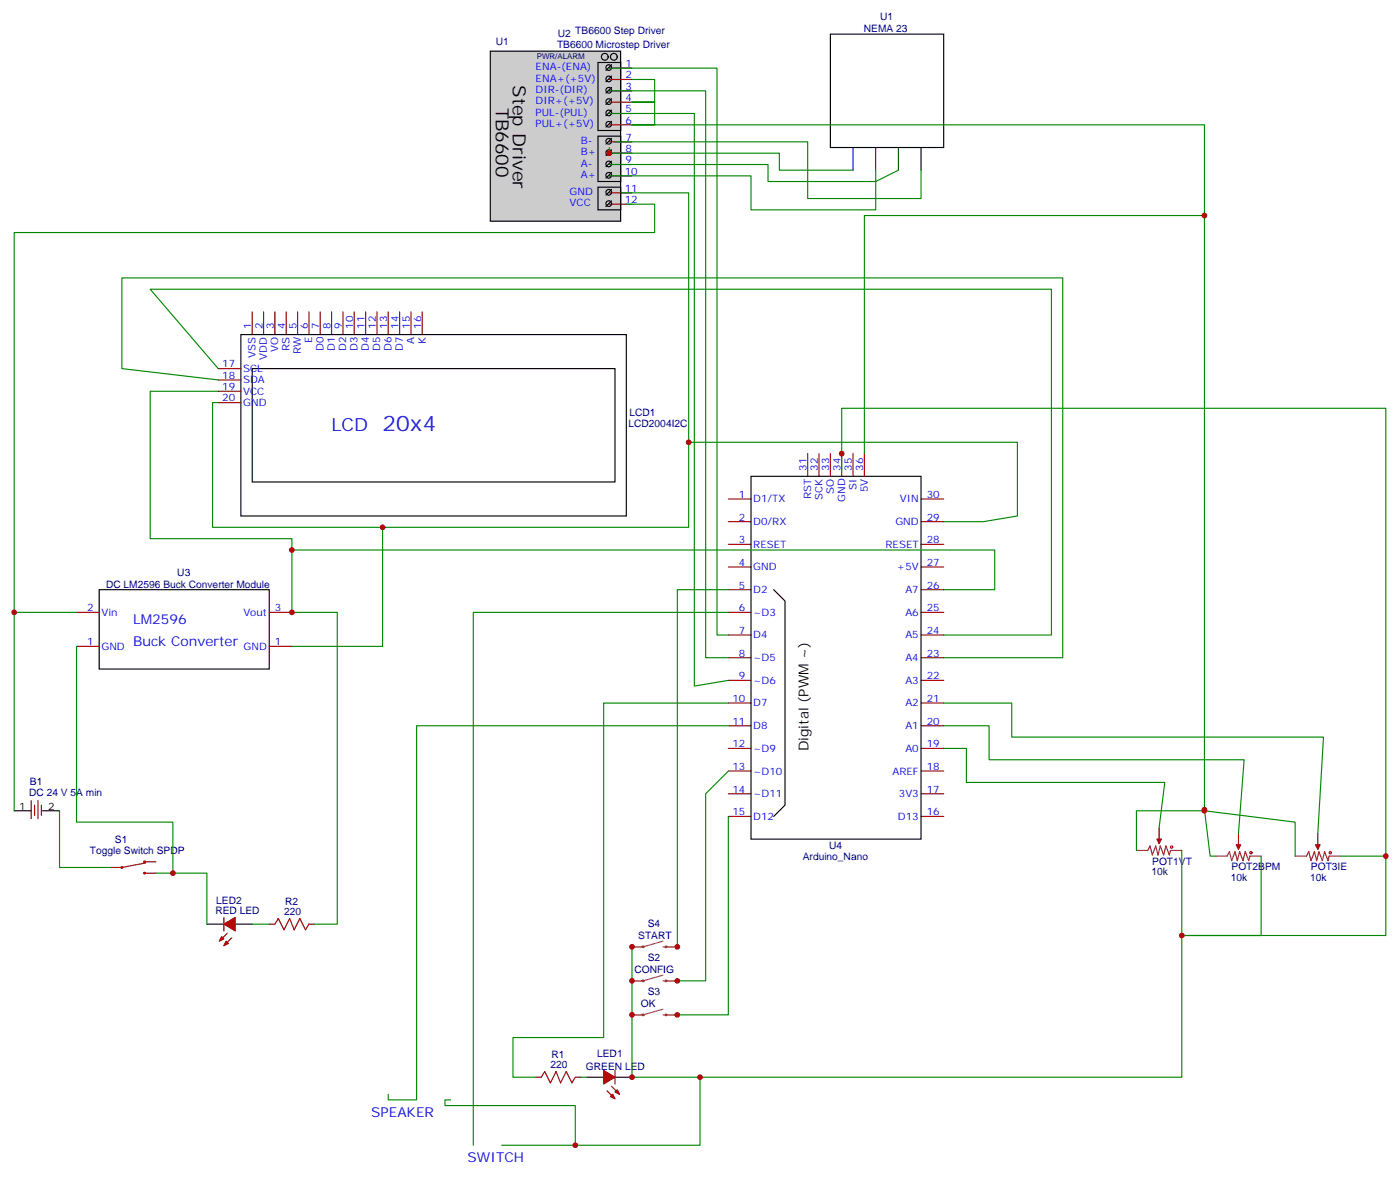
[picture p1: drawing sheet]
<svg xmlns="http://www.w3.org/2000/svg" width="436mm" height="366mm" viewBox="0 0 436 366" stroke-linecap="round" stroke-linejoin="round" font-family="sans-serif">
<g fill="none" stroke="#870000" stroke-width=".35">
<path d="M226.7 155.3h7M251.4 141.1v7.1M254.9 141.1v7.1M258.4 141.1v7.1M261.9 141.1v7.1M265.5 141.1v7.1M269 141.1v7.1M286.6 155.3h7.1M226.7 162.3h7M226.7 169.4h7M226.7 176.4h7M286.6 162.3h7.1"/>
<path d="M286.6 169.4h7.1M286.6 176.4h7.1M226.7 183.5h7M226.7 190.5h7M226.7 197.6h7M286.6 183.5h7.1M286.6 190.5h7.1M286.6 197.6h7.1M226.7 204.6h7M226.7 211.7h7M226.7 218.8h7M286.6 204.6h7.1"/>
<path d="M286.6 211.7h7.1M286.6 218.8h7.1M226.7 225.8h7M226.7 232.9h7M226.7 239.9h7M286.6 225.8h7.1M286.6 232.9h7.1M286.6 239.9h7.1M226.7 247h7M226.7 254h7M286.6 247h7.1M286.6 254h7.1"/>
<path d="M360.7 257.6v3.5M385.4 259.3v3.6M410.1 259.3v3.6M45 271.7h3.5M45 268.1h3.5M45.3 268.5l-7.4 1.4h-3.5M69.7 285.4v4.3M70.7 290.4l-2.4 2.4M72.1 291.8l-2.4 2.5M188.9 339.4l2.5 2.5M190.3 338l2.5 2.5M191.4 333.1v4.2"/>
<circle cx="37.9" cy="269.9" r=".26"/>
<circle cx="45" cy="268.1" r=".26"/>
<circle cx="45" cy="271.7" r=".26"/>
</g>
<path d="M258.4 10.6h35.3v35.3h-35.3zM286.6 45.9v7.1M233.7 148.2h52.9v112.9h-52.9zM240.8 183.5l3.5 3.5v63.5l-3.5 3.5M64.4 287.5h5.3M73.2 287.5h5.3M182.6 335.2h5.3M191.4 335.2h5.3" fill="none" stroke="#000" stroke-width=".35"/>
<path d="M353.7 264.6h3.5l.7-1.4 .7 2.8 1.1-2.8 .7 2.8 .7-2.8 1 2.8 .7-2.8 1.1 2.8 .3-1.4h3.6M360.7 261.1v1.4M378.4 266.4h3.5l.7-1.4 .7 2.8 1.1-2.8 .7 2.8 .7-2.8 1 2.8 .7-2.8 1.1 2.8 .3-1.4h3.6M385.4 262.9v1.4M403 266.4h3.6l.7-1.4 .7 2.8 1-2.8 .8 2.8 .7-2.8 1 2.8 .7-2.8 1.1 2.8 .3-1.4h3.6M410.1 262.9v1.4" fill="none" stroke="#8c2424" stroke-width=".35"/>
<g fill="#870000" stroke="#870000" stroke-width=".35">
<path d="M360 261.1h1.4l-.7 1.4z"/>
<path d="M384.7 262.9h1.4l-.7 1.4z"/>
<path d="M409.4 262.9h1.4l-.7 1.4z"/>
<path d="M187.9 333.1l3.5 2.1-3.5 2.1z"/>
<path d="M192.1 339.1l.7 1.4-1.4-.7z"/>
<path d="M190 341.2l.7-.7 .7 1.4z"/>
<path d="M69.7 287.5l3.5-2.1v4.3z"/>
<path d="M69 291.4l.7 .7-1.4 .7z"/>
<path d="M70.4 292.8l.7 .7-1.4 .8z"/>
</g>
<g fill="none" stroke="#a10000" stroke-width=".35">
<circle cx="364.6" cy="263.6" r=".35"/>
<circle cx="389.3" cy="265.3" r=".35"/>
<circle cx="414" cy="265.3" r=".35"/>
</g>
<g fill="none" stroke="#a64a4a" stroke-width=".56">
<circle cx="200.1" cy="294.6" r=".18"/>
<circle cx="207.2" cy="294.6" r=".18"/>
<circle cx="200.1" cy="305.2" r=".18"/>
<circle cx="200.1" cy="315.8" r=".18"/>
<circle cx="207.2" cy="315.8" r=".18"/>
<circle cx="207.2" cy="305.2" r=".18"/>
</g>
<path d="M206.3 292.8l-6.2 1.8h-3.4M206.3 294.6h.9M207.3 294.6h3.5M206.3 303.4l-6.2 1.8h-3.4M206.3 305.2h.9M206.3 314l-6.2 1.8h-3.4M206.3 315.8h.9M207.3 305.2h3.5M207.3 315.8h3.5" fill="none" stroke="#a64a4a" stroke-width=".35"/>
<path d="M265.5 45.9v7.1" fill="none" stroke="#00f" stroke-width=".35"/>
<path d="M272.5 45.9v7.1" fill="none" stroke="#f00" stroke-width=".35"/>
<path d="M279.6 45.9v7.1" fill="none" stroke="#060" stroke-width=".35"/>
<path d="M152.6 15.9h40.5v52.9h-40.5z" fill="#ccc" stroke="#000" stroke-width=".35"/>
<g fill="none" stroke="#000" stroke-width=".35">
<path d="M186.1 19.4h7v21.2h-7zM190.3 30.7l-1.7 1.8M190.3 27.2l-1.7 1.8M190.3 23.7l-1.7 1.7M190.3 20.1l-1.7 1.8M190.3 34.3l-1.7 1.7M190.3 37.8l-1.7 1.7M186.1 58.2h7v7.1h-7zM186.1 42.4h7v14.1h-7zM190.3 58.9l-1.7 1.8M190.3 43.1l-1.7 1.7M190.3 46.6l-1.7 1.8"/>
<path d="M190.3 50.1l-1.7 1.8M190.3 53.7l-1.7 1.7M190.3 62.5l-1.7 1.7M75 104.1h119.9v56.4h-119.9zM78.5 114.7h112.9v35.3h-112.9zM30.9 183.5h52.9v24.7h-52.9zM4.4 252.3h5.3M13.2 252.3h5.3"/>
<circle cx="188.2" cy="17.7" r="1.06"/>
<circle cx="191" cy="17.7" r="1.06"/>
<circle cx="189.4" cy="35.1" r=".88"/>
<circle cx="189.4" cy="38.7" r=".88"/>
<circle cx="189.4" cy="28.1" r=".88"/>
<circle cx="189.4" cy="31.6" r=".88"/>
<circle cx="189.4" cy="21" r=".88"/>
<circle cx="189.4" cy="24.6" r=".88"/>
<circle cx="189.4" cy="51" r=".88"/>
<circle cx="189.4" cy="47.5" r=".88"/>
<circle cx="189.4" cy="59.8" r=".88"/>
<circle cx="189.4" cy="44" r=".88"/>
<circle cx="189.4" cy="54.5" r=".88"/>
<circle cx="189.4" cy="63.4" r=".88"/>
</g>
<g fill="none" stroke="#870000" stroke-width=".35">
<path d="M189.6 21.2h7.1M189.6 24.7h7.1M189.6 28.3h7.1M189.6 31.8h7.1M189.6 35.3h7.1M189.6 38.8h7.1M189.6 54.7h7.1M189.6 51.2h7.1M189.6 47.7h7.1M189.6 44.1h7.1M189.6 63.5h7.1M189.6 60h7.1"/>
<path d="M78.5 97v7.1M82 97v7.1M85.5 97v7.1M89.1 97v7.1M92.6 97v7.1M96.1 97v7.1M99.7 97v7.1M103.2 97v7.1M106.7 97v7.1M110.2 97v7.1M113.8 97v7.1M117.3 97v7.1"/>
<path d="M120.8 97v7.1M124.4 97v7.1M127.9 97v7.1M131.4 97v7.1M67.9 114.7h7.1M67.9 118.2h7.1M67.9 121.7h7.1M67.9 125.3h7.1M23.8 190.5h7.1M83.8 190.5h7M23.8 201.1h7.1M83.8 201.1h7"/>
<path d="M9.7 249.1v5.6M10.8 250.5v3.2M11.8 249.1v5.6M12.9 250.5v3.2M83.8 287.5h1.7M96.1 287.5h1.8M166.7 335.2h1.8M179 335.2h1.8"/>
</g>
<path d="M85.5 287.5l1.1-1.7 1.8 3.5 1.7-3.5 1.4 3.5 1.8-3.5 1.8 3.5 1-1.8M168.5 335.2l1-1.8 1.8 3.5 1.7-3.5 1.4 3.5 1.8-3.5 1.8 3.5 1-1.7" fill="none" stroke="#a10000" stroke-width=".35"/>
<g fill="none" stroke="#008700" stroke-width=".35">
<path d="M189.6 35.3h26.5v178.2l10.6-1.8M189.6 28.3h30v176.3h7.1M189.6 21.2h33.5v176.4h3.6M196.7 24.7h7v7.1h-7h7v7h-7h178.1v213.5l28.2 3.5v10.6M189.6 45.9v1.8h52.9v5.3h23M189.6 51.2h49.4v5.3h33.5l7.1-3.5M191.4 44.1h60v17.7h35.2v-8.8M272.5 53v12.3h-38.8v-10.6h-44.1M193.1 60h21.2v77.6M194.9 63.5h8.8v8.9h-199.3v118.1M374.8 67.1h-105.8v74M67.9 114.7l-21.2-24.7h280.5v107.6h-33.5"/>
<path d="M67.9 118.2l-30-3.5v-28.2h292.8v118.1h-37M67.9 121.7h-21.2v45.9h44.1v22.9h14.2v97h-7.1M67.9 125.3h-1.8v38.8h53v37h-28.3M261.9 146.4v-19.4h169.4v139.4M90.8 171.1h218.8v12.4h-15.9M293.7 162.3h12.3l10.6-1.8v-22.9h-102.3v26.5h-95.2M23.8 190.5h-19.4v61.8M226.7 183.5h-15.9v111.1M226.7 190.5h-79.4v165.8M23.8 201.1v54.7h30v15.9M226.7 218.8h-38.8v104h-28.3v12.4h7.1M293.7 218.8h21.2v10.5h97l-1.8 30"/>
<path d="M226.7 239.9l-7.1 7.1v58.2h-8.8M226.7 225.8h-97.1v116.4h-8.8v-1.7M293.7 232.9h7v10.6h61.8l-1.8 14.1M293.7 225.8h14.1v10.6h79.4l-1.8 22.9M18.5 252.3v17.6h15.9M226.7 254v61.8h-15.9M374.8 251.9l1.8 14.5h1.8M374.8 252.3h-21.1v12.3M48.5 271.7h15.9v15.8M367.8 264.6v26.5h63.5v-24.7h-14.1M392.5 266.4v24.7h-24.7v44.1h-171.1v-40.6M78.5 287.5h5.3"/>
<path d="M180.8 335.2h1.8M217.8 335.2v21.1h-61.7M140.2 342.2h-1.7v1.8h40.5v12.3"/>
</g>
<g fill="#c00">
<circle cx="90.8" cy="171.1" r=".88"/>
<circle cx="179" cy="356.3" r=".88"/>
<circle cx="217.8" cy="335.2" r=".88"/>
<circle cx="214.3" cy="137.6" r=".88"/>
<circle cx="374.8" cy="252.3" r=".88"/>
<circle cx="210.8" cy="305.2" r=".88"/>
<circle cx="196.7" cy="305.2" r=".88"/>
<circle cx="210.8" cy="294.6" r=".88"/>
<circle cx="196.7" cy="294.6" r=".88"/>
<circle cx="367.8" cy="291.1" r=".88"/>
<circle cx="53.8" cy="271.7" r=".88"/>
<circle cx="90.8" cy="190.5" r=".88"/>
<circle cx="119.1" cy="164.1" r=".88"/>
<circle cx="196.7" cy="315.8" r=".88"/>
<circle cx="196.7" cy="335.2" r=".88"/>
<circle cx="210.8" cy="315.8" r=".88"/>
<circle cx="4.4" cy="190.5" r=".88"/>
<circle cx="261.9" cy="141.1" r=".88"/>
<circle cx="431.3" cy="266.4" r=".88"/>
<circle cx="374.8" cy="251.9" r=".88"/>
<circle cx="189.6" cy="47.7" r=".88"/>
<circle cx="374.8" cy="67.1" r=".88"/>
</g>
<text font-size="6.7" fill="#00f" x="119.1" y="134.1">20x4</text>
<g font-size="5.6">
<text x="159.6" y="26.5" transform="rotate(90 159.6 26.5)">Step Driver</text>
<text x="154.3" y="33.5" transform="rotate(90 154.3 33.5)">TB6600</text>
</g>
<text font-size="5.6" fill="#00f" x="103.2" y="134.1">LCD</text>
<g font-size="4.2" fill="#00f">
<text x="41.5" y="194.1">LM2596</text>
<text x="41.5" y="201.1">Buck Converter</text>
<text x="115.5" y="347.5">SPEAKER</text>
<text x="145.5" y="361.6">SWITCH</text>
</g>
<text font-size="4.2" x="251.6" y="233.7" transform="rotate(-90 251.6 233.7)">Digital (PWM ~)</text>
<g font-size="3.2" fill="#000080">
<text x="173.6" y="11.6">U2</text>
<text x="179" y="10.6">TB6600 Step Driver</text>
<text x="268.9" y="10">NEMA 23</text>
<text x="273.9" y="6.3">U1</text>
<text x="154.3" y="14.1">U1</text>
<text x="173.4" y="14.9">TB6600 Microstep Driver</text>
<text x="195.9" y="129.6">LCD1</text>
<text x="195.6" y="132.8">LCD2004I2C</text>
<text x="55.2" y="179.2">U3</text>
<text x="33" y="182.8">DC LM2596 Buck Converter Module</text>
<text x="9.3" y="244.4">B1</text>
<text x="9.1" y="247.6">DC 24 V 5A min</text>
<text x="35.8" y="262.2">S1</text>
<text x="28" y="265.8">Toggle Switch SPDP</text>
<text x="249.8" y="267.5">Arduino_Nano</text>
<text x="258.1" y="264.1">U4</text>
<text x="358.6" y="269.1">POT1VT</text>
<text x="358.3" y="272.3">10k</text>
<text x="383" y="274">10k</text>
<text x="383.3" y="270.8">POT2BPM</text>
<text x="407.7" y="274">10k</text>
<text x="408" y="270.8">POT3IE</text>
<text x="67.3" y="281.1">LED2</text>
<text x="88.7" y="281.5">R2</text>
<text x="67" y="284.4">RED LED</text>
<text x="88.4" y="284.7">220</text>
<text x="198.6" y="292.1">START</text>
<text x="201.6" y="288.6">S4</text>
<text x="201.6" y="299.1">S2</text>
<text x="197.4" y="302.8">CONFIG</text>
<text x="201.6" y="309.7">S3</text>
<text x="199.4" y="313.4">OK</text>
<text x="171.6" y="329.1">R1</text>
<text x="185.8" y="328.8">LED1</text>
<text x="171.3" y="332.4">220</text>
<text x="182.4" y="332.8">GREEN LED</text>
</g>
<g font-size="3.2" fill="#00f">
<text x="166.7" y="21.9">ENA-(ENA)</text>
<text x="194.7" y="20.8">1</text>
<text x="166.7" y="25.4">ENA+(+5V)</text>
<text x="166.7" y="29">DIR-(DIR)</text>
<text x="194.7" y="24.4">2</text>
<text x="194.7" y="27.9">3</text>
<text x="166.7" y="32.5">DIR+(+5V)</text>
<text x="194.7" y="31.4">4</text>
<text x="194.7" y="35">5</text>
<text x="166.7" y="36">PUL-(PUL)</text>
<text x="166.7" y="39.5">PUL+(+5V)</text>
<text x="194.7" y="38.5">6</text>
<text x="180.8" y="44.8">B-</text>
<text x="194.7" y="47.3">8</text>
<text x="194.7" y="43.8">7</text>
<text x="180.8" y="51.9">A-</text>
<text x="180.8" y="48.4">B+</text>
<text x="194.7" y="50.8">9</text>
<text x="180.8" y="55.4">A+</text>
<text x="194.4" y="59.7">11</text>
<text x="194.4" y="54.4">10</text>
<text x="177.3" y="64.2">VCC</text>
<text x="177.3" y="60.7">GND</text>
<text x="194.4" y="63.2">12</text>
<text x="78.1" y="102.3" transform="rotate(-90 78.1 102.3)">1</text>
<text x="81.7" y="102.3" transform="rotate(-90 81.7 102.3)">2</text>
<text x="85.2" y="102.3" transform="rotate(-90 85.2 102.3)">3</text>
<text x="88.7" y="102.3" transform="rotate(-90 88.7 102.3)">4</text>
<text x="92.3" y="102.3" transform="rotate(-90 92.3 102.3)">5</text>
<text x="95.8" y="102.3" transform="rotate(-90 95.8 102.3)">6</text>
<text x="97.2" y="106.8" transform="rotate(-90 97.2 106.8)">E</text>
<text x="99.3" y="102.3" transform="rotate(-90 99.3 102.3)">7</text>
<text x="102.8" y="102.3" transform="rotate(-90 102.8 102.3)">8</text>
<text x="106.4" y="102.3" transform="rotate(-90 106.4 102.3)">9</text>
<text x="109.9" y="102.3" transform="rotate(-90 109.9 102.3)">10</text>
<text x="113.4" y="102.3" transform="rotate(-90 113.4 102.3)">11</text>
<text x="116.9" y="102.3" transform="rotate(-90 116.9 102.3)">12</text>
<text x="120.5" y="102.3" transform="rotate(-90 120.5 102.3)">13</text>
<text x="124" y="102.3" transform="rotate(-90 124 102.3)">14</text>
<text x="127.5" y="102.3" transform="rotate(-90 127.5 102.3)">15</text>
<text x="128.9" y="107" transform="rotate(-90 128.9 107)">A</text>
<text x="131.1" y="102.3" transform="rotate(-90 131.1 102.3)">16</text>
<text x="132.5" y="107" transform="rotate(-90 132.5 107)">K</text>
<text x="79.6" y="111.3" transform="rotate(-90 79.6 111.3)">VSS</text>
<text x="83.1" y="111.9" transform="rotate(-90 83.1 111.9)">VDD</text>
<text x="86.6" y="109.5" transform="rotate(-90 86.6 109.5)">VO</text>
<text x="90.1" y="109.2" transform="rotate(-90 90.1 109.2)">RS</text>
<text x="93.7" y="110.2" transform="rotate(-90 93.7 110.2)">RW</text>
<text x="100.7" y="109.3" transform="rotate(-90 100.7 109.3)">D0</text>
<text x="104.2" y="109.3" transform="rotate(-90 104.2 109.3)">D1</text>
<text x="107.8" y="109.3" transform="rotate(-90 107.8 109.3)">D2</text>
<text x="111.3" y="109.3" transform="rotate(-90 111.3 109.3)">D3</text>
<text x="114.8" y="109.3" transform="rotate(-90 114.8 109.3)">D4</text>
<text x="118.4" y="109.3" transform="rotate(-90 118.4 109.3)">D5</text>
<text x="121.9" y="109.3" transform="rotate(-90 121.9 109.3)">D6</text>
<text x="125.4" y="109.3" transform="rotate(-90 125.4 109.3)">D7</text>
<text x="69.2" y="114.3">17</text>
<text x="69.2" y="117.9">18</text>
<text x="75.7" y="115.7">SCL</text>
<text x="75.7" y="119.3">SDA</text>
<text x="69.2" y="121.4">19</text>
<text x="69.2" y="124.9">20</text>
<text x="75.7" y="122.8">VCC</text>
<text x="75.7" y="126.3">GND</text>
<text x="251" y="146.4" transform="rotate(-90 251 146.4)">31</text>
<text x="254.5" y="146.4" transform="rotate(-90 254.5 146.4)">32</text>
<text x="258.1" y="146.4" transform="rotate(-90 258.1 146.4)">33</text>
<text x="261.6" y="146.4" transform="rotate(-90 261.6 146.4)">34</text>
<text x="265.1" y="146.4" transform="rotate(-90 265.1 146.4)">35</text>
<text x="268.6" y="146.4" transform="rotate(-90 268.6 146.4)">36</text>
<text x="229.9" y="154.9">1</text>
<text x="252.4" y="155.2" transform="rotate(-90 252.4 155.2)">RST</text>
<text x="255.9" y="155.5" transform="rotate(-90 255.9 155.5)">SCK</text>
<text x="259.5" y="153.6" transform="rotate(-90 259.5 153.6)">SO</text>
<text x="266.5" y="152.4" transform="rotate(-90 266.5 152.4)">SI</text>
<text x="270.1" y="153.1" transform="rotate(-90 270.1 153.1)">5V</text>
<text x="288.4" y="154.9">30</text>
<text x="229.9" y="162">2</text>
<text x="234.4" y="156.3">D1/TX</text>
<text x="263" y="156.2" transform="rotate(-90 263 156.2)">GND</text>
<text x="280" y="156.3">VIN</text>
<text x="288.4" y="162">29</text>
<text x="234.4" y="163.4">D0/RX</text>
<text x="278.6" y="163.4">GND</text>
<text x="229.9" y="169">3</text>
<text x="234.4" y="170.4">RESET</text>
<text x="275.6" y="170.4">RESET</text>
<text x="288.4" y="169">28</text>
<text x="229.9" y="176.1">4</text>
<text x="234.4" y="177.5">GND</text>
<text x="279.1" y="177.5">+5V</text>
<text x="288.4" y="176.1">27</text>
<text x="229.9" y="183.1">5</text>
<text x="234.4" y="184.5">D2</text>
<text x="281.7" y="184.5">A7</text>
<text x="288.4" y="183.1">26</text>
<text x="27.1" y="190.2">2</text>
<text x="31.6" y="191.6">Vin</text>
<text x="75.7" y="191.6">Vout</text>
<text x="85.5" y="190.2">3</text>
<text x="229.9" y="190.2">6</text>
<text x="234.4" y="191.6">~D3</text>
<text x="281.7" y="191.6">A6</text>
<text x="288.4" y="190.2">25</text>
<text x="229.9" y="197.2">7</text>
<text x="288.4" y="197.2">24</text>
<text x="27.1" y="200.8">1</text>
<text x="31.6" y="202.2">GND</text>
<text x="75.8" y="202.2">GND</text>
<text x="85.5" y="200.8">1</text>
<text x="234.4" y="198.6">D4</text>
<text x="281.7" y="198.6">A5</text>
<text x="229.9" y="204.3">8</text>
<text x="234.4" y="205.7">~D5</text>
<text x="281.7" y="205.7">A4</text>
<text x="288.4" y="204.3">23</text>
<text x="229.9" y="211.3">9</text>
<text x="234.4" y="212.8">~D6</text>
<text x="281.7" y="212.8">A3</text>
<text x="288.4" y="211.3">22</text>
<text x="227.9" y="218.4">10</text>
<text x="234.4" y="219.8">D7</text>
<text x="281.7" y="219.8">A2</text>
<text x="288.4" y="218.4">21</text>
<text x="227.9" y="225.5">11</text>
<text x="234.4" y="226.9">D8</text>
<text x="281.7" y="226.9">A1</text>
<text x="288.4" y="225.5">20</text>
<text x="227.9" y="232.5">12</text>
<text x="234.4" y="233.9">~D9</text>
<text x="281.7" y="233.9">A0</text>
<text x="288.4" y="232.5">19</text>
<text x="227.9" y="239.6">13</text>
<text x="288.4" y="239.6">18</text>
<text x="234.4" y="241">~D10</text>
<text x="277.7" y="241">AREF</text>
<text x="227.9" y="246.6">14</text>
<text x="234.4" y="248">~D11</text>
<text x="279.7" y="248">3V3</text>
<text x="288.4" y="246.6">17</text>
<text x="227.9" y="253.7">15</text>
<text x="234.4" y="255.1">D12</text>
<text x="279.4" y="255.1">D13</text>
<text x="288.4" y="253.7">16</text>
</g>
<g font-size="3.2">
<text x="5.9" y="251.9">1</text>
<text x="15" y="251.9">2</text>
</g>
<text font-size="2.5" fill="#000080" x="167" y="18.4">PWR/ALARM</text>
</svg>
